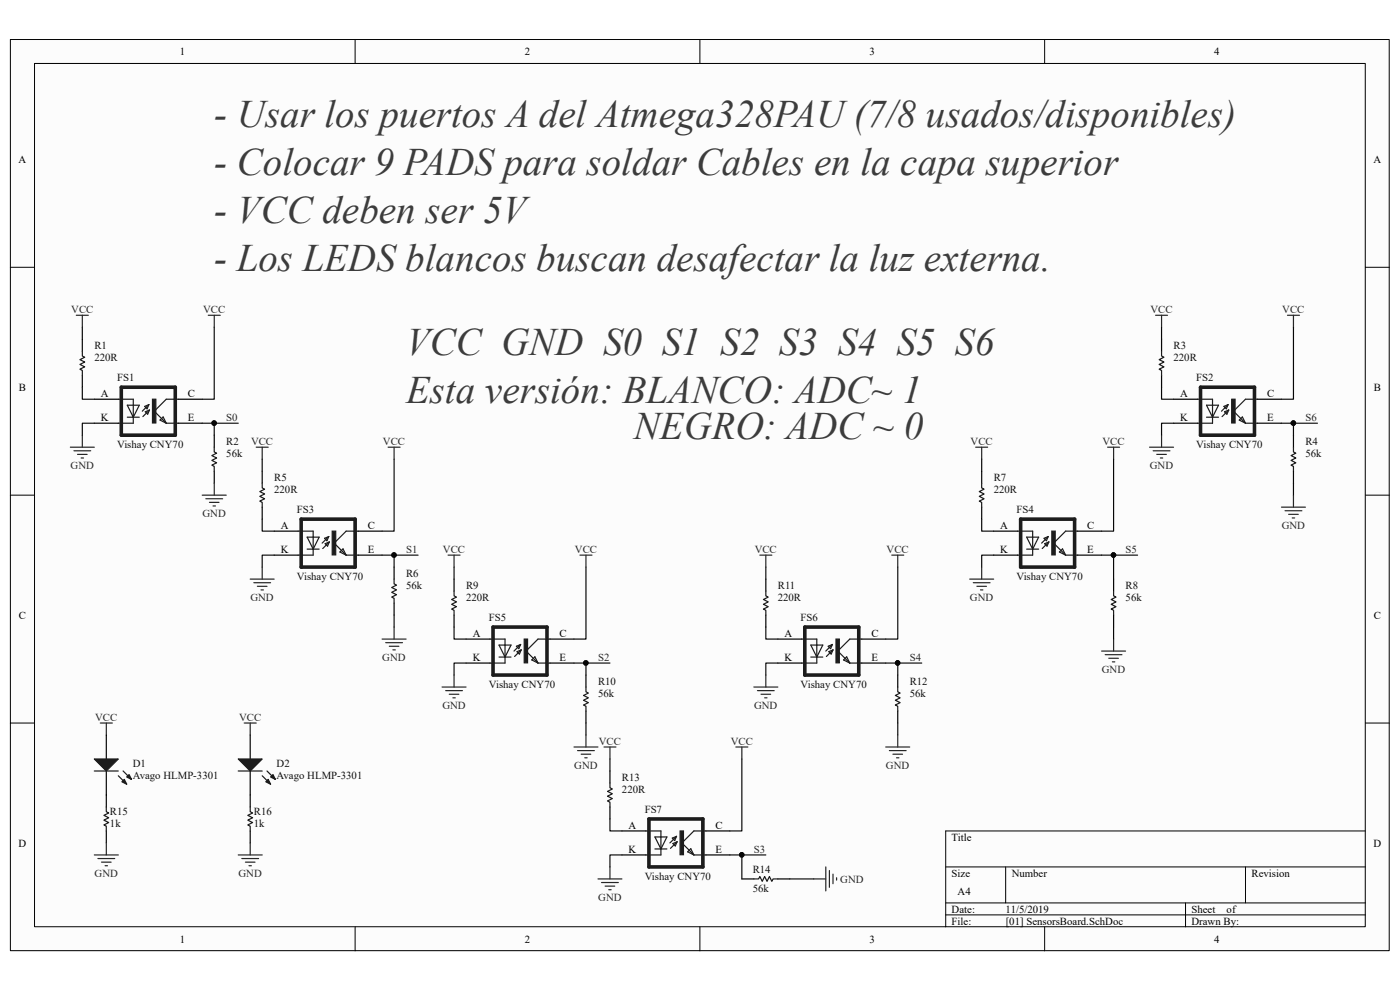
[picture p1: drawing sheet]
<svg xmlns="http://www.w3.org/2000/svg" width="297mm" height="210mm" viewBox="0 0 297 210" stroke-linecap="round" stroke-linejoin="round" font-family="sans-serif">
<path d="M2.2 8.4h292.5v193.3h-292.5z" fill="#fcfcfc"/>
<path d="M2.2 8.4h292.5v193.3h-292.5z" fill="none" stroke="#000" stroke-width=".21"/>
<path d="M7.4 13.5h282.2v183.1h-282.2z" fill="#fcfcfc"/>
<g fill="none" stroke="#000" stroke-width=".21">
<path d="M7.3 13.5h282.3v183.1h-282.3zM75.3 8.4v5.1M148.5 8.4v5.1M221.6 8.4v5.1M2.2 56.7h5.1M289.7 56.7h5.1M2.2 105h5.1M289.7 105h5.1M2.2 153.4h5.1M289.7 153.4h5.1M289.7 176.3h-89.1v20.3M75.3 196.6v5.1"/>
<path d="M148.5 196.6v5.1M200.6 183.9h89.1M200.6 191.5h89.1M200.6 194.1h89.1M213.4 183.9v7.6M221.6 196.6v5.1M251.5 191.5v5.1M264.2 183.9v7.6"/>
</g>
<g fill="none" stroke="#1c1c1c" stroke-width=".25">
<path d="M17.5 74.5v1l.5 .3-1 .5 1 .5-1 .5 1 .5-1 .5 .5 .3v1M246.4 74.5v1l.5 .3-1 .5 1 .5-1 .5 1 .5-1 .5 .5 .3v1M25.1 84.7h3.2v5.1h-3.2M27 86h2.5l-1.2 2.5zM27 88.5h2.5M30.7 86.2l.9-.4-.4 .9zM30.8 87.4l.9-.4-.4 .9zM31.6 85.8l-1.4 1.4M31.7 87l-1.4 1.4M34.6 88.5l.7 1.3-1.3-.7zM35.3 89.8h2.5M37.8 84.7h-2.5l-2.6 2.5 2.6 2.6"/>
<path d="M45.5 94.9v1l.5 .2-1.1 .5 1.1 .6-1.1 .5 1.1 .5-1.1 .5 .6 .2v1.1M254.1 84.7h3.1v5.1h-3.1M256 88.5h2.5M256 86h2.5l-1.3 2.5zM259.7 86.2l.8-.4-.3 .9zM259.8 87.4l.9-.4-.4 .9zM260.5 85.8l-1.4 1.4M260.7 87l-1.4 1.4M262.9 89.1l.7-.6 .6 1.3zM264.2 89.8h2.6M266.8 84.7h-2.6l-2.5 2.5 2.5 2.6M274.4 94.9v1l.5 .2-1 .5 1 .6-1 .5 1 .5-1 .5 .5 .2v1.1"/>
<path d="M55.6 102.5v1l.5 .3-1 .5 1 .5-1 .5 1 .5-1 .5 .5 .3v1M63.3 112.7h3.1v5.1h-3.1M65.2 113.9h2.5l-1.3 2.6zM65.2 116.5h2.5M68.9 114.2l.8-.4-.3 .9zM69 115.3l.9-.3-.4 .9zM69.7 113.8l-1.4 1.4M69.9 115l-1.4 1.4M72.1 117.1l.7-.7 .6 1.4zM73.4 117.8h2.6M76 112.7h-2.6l-2.5 2.5 2.5 2.6M208.3 102.5v1l.5 .3-1 .5 1 .5-1 .5 1 .5-1 .5 .5 .3v1"/>
<path d="M215.9 112.7h3.2v5.1h-3.2M217.8 116.5h2.5M217.8 113.9h2.5l-1.2 2.6zM221.5 114.2l.9-.4-.4 .9zM221.6 115.3l.9-.3-.4 .9zM222.4 113.8l-1.4 1.4M222.5 115l-1.4 1.4M224.8 117.1l.6-.7 .7 1.4zM226.1 117.8h2.5M228.6 112.7h-2.5l-2.6 2.5 2.6 2.6M83.6 122.9v1l.5 .2-1 .5 1 .5-1 .6 1 .5-1 .5 .5 .2v1M96.3 125.4v1l.5 .3-1 .5 1 .5-1 .5 1 .5-1 .5 .5 .3v1"/>
<path d="M104 135.6h3.1v5.1h-3.1M105.9 136.8h2.5l-1.3 2.6zM105.9 139.4h2.5M109.6 137.1l.8-.4-.3 .9zM109.7 138.2l.9-.3-.4 .9zM110.4 136.7l-1.4 1.4M110.6 137.9l-1.4 1.4M113.5 139.3l.6 1.4-1.3-.7zM116.7 135.6h-2.6l-2.5 2.5 2.5 2.6M162.5 125.4v1l.5 .3-1 .5 1 .5-1 .5 1 .5-1 .5 .5 .3v1M170.1 135.6h3.2v5.1h-3.2M172 139.4h2.6"/>
<path d="M172 136.8h2.6l-1.3 2.6zM175.7 137.1l.9-.4-.4 .9zM175.8 138.2l.9-.3-.4 .9zM176.6 136.7l-1.4 1.4M176.7 137.9l-1.4 1.4M179 140l.6-.7 .7 1.4zM182.8 135.6h-2.5l-2.6 2.5 2.6 2.6M236.2 125.4v1l.6 .3-1.1 .5 1.1 .5-1.1 .5 1.1 .5-1.1 .5 .5 .3v1M114.1 140.7h2.6M124.3 145.7v1.1l.5 .2-1 .5 1 .5-1 .5 1 .6-1 .5 .5 .2v1M180.3 140.7h2.5M190.5 145.7v1.1l.5 .2-1.1 .5 1.1 .5-1.1 .5 1.1 .6-1.1 .5 .6 .2v1"/>
<path d="M20 163.6h5.1M22.6 171.2v1l.5 .3-1.1 .5 1.1 .5-1.1 .5 1.1 .5-1.1 .5 .6 .3v1M25.1 164.6l1.8 1.8M26.1 163.6l1.8 1.7M50.5 163.6h5.1M53.1 171.2v1l.5 .3-1 .5 1 .5-1 .5 1 .5-1 .5 .5 .3v1M55.6 164.6l1.8 1.8M56.6 163.6l1.8 1.7M129.4 166.1v1l.5 .3-1 .5 1 .5-1 .5 1 .5-1 .5 .5 .3v1M137 176.3h3.2v5.1h-3.2M138.9 177.5h2.6l-1.3 2.6zM142.6 177.8l.9-.4-.4 .9z"/>
<path d="M142.8 178.9l.8-.3-.3 .9zM143.5 177.4l-1.4 1.4M143.6 178.6l-1.4 1.4M149.8 176.3h-2.6l-2.5 2.5 2.5 2.6M138.9 180.1h2.6M145.9 180.7l.6-.7 .7 1.4zM147.2 181.4h2.6M159.9 186.5h1l.3-.6 .5 1.1 .5-1.1 .5 1.1 .5-1.1 .5 1.1 .3-.5h1"/>
</g>
<path d="M25.7 82.1h11.5v10.2h-11.5zM254.7 82.1h11.4v10.2h-11.4zM63.9 110.1h11.4v10.2h-11.4zM216.5 110.1h11.5v10.2h-11.5zM104.6 133h11.4v10.2h-11.4zM170.7 133h11.5v10.2h-11.5zM137.7 173.7h11.4v10.2h-11.4z" fill="none" stroke="#1c1c1c" stroke-width=".76"/>
<g fill="#1c1c1c" stroke="#1c1c1c" stroke-width=".25">
<path d="M20 161h5.1l-2.5 2.6z"/>
<path d="M25.9 165.8l.5-.5 .5 1.1z"/>
<path d="M27.4 164.3l.5 1-1-.5z"/>
<path d="M50.5 161h5.1l-2.5 2.6z"/>
<path d="M56.4 165.8l.5-.5 .5 1.1z"/>
<path d="M57.9 164.3l.5 1-1-.5z"/>
<path d="M32.3 84.7h.8v5h-.8z" fill-rule="evenodd"/>
<path d="M70.5 112.7h.7v5h-.7z" fill-rule="evenodd"/>
<path d="M111.2 135.6h.7v5h-.7z" fill-rule="evenodd"/>
<path d="M223.1 112.7h.8v5h-.8z" fill-rule="evenodd"/>
<path d="M261.3 84.7h.7v5h-.7z" fill-rule="evenodd"/>
<path d="M177.4 135.6h.7v5h-.7z" fill-rule="evenodd"/>
<path d="M144.3 176.3h.7v5h-.7z" fill-rule="evenodd"/>
</g>
<g fill="none" stroke="#000" stroke-width=".25">
<path d="M17.5 72v2.5M17.5 79.6v2.5M246.4 72v2.5M246.4 79.6v2.5M20 84.7h5.1M20 89.8h5.1M37.8 84.7h5.1M37.8 89.8h5.1M45.5 92.3v2.6M45.5 100v2.5M55.6 100v2.5M208.3 100v2.5"/>
<path d="M249 84.7h5.1M249 89.8h5.1M266.8 84.7h5.1M266.8 89.8h5.1M274.4 92.3v2.6M274.4 100v2.5M55.6 107.6v2.5M58.2 112.7h5.1M58.2 117.8h5.1M76 112.7h5.1M76 117.8h5.1M208.3 107.6v2.5"/>
<path d="M210.8 112.7h5.1M210.8 117.8h5.1M228.6 112.7h5.1M228.6 117.8h5.1M83.6 120.3v2.6M83.6 127.9v2.6M96.3 122.9v2.5M96.3 130.5v2.5M98.9 135.6h5.1M116.7 135.6h5.1M162.5 122.9v2.5M162.5 130.5v2.5"/>
<path d="M165 135.6h5.1M182.8 135.6h5.1M236.2 122.9v2.5M236.2 130.5v2.5M22.6 155.9v5.1M53.1 155.9v5.1M98.9 140.7h5.1M116.7 140.7h5.1M124.3 143.2v2.5M124.3 150.8v2.6M165 140.7h5.1M182.8 140.7h5.1"/>
<path d="M190.5 143.2v2.5M190.5 150.8v2.6M22.6 163.6v7.6M22.6 176.3v2.5M53.1 163.6v7.6M53.1 176.3v2.5M129.4 163.6v2.5M129.4 171.2v2.5M131.9 176.3h5.1M149.8 176.3h5M131.9 181.4h5.1M149.8 181.4h5"/>
<path d="M157.4 186.5h2.5M165 186.5h2.6"/>
</g>
<g fill="none" stroke="#262626" stroke-width=".25">
<path d="M16.2 66.9h2.5M17.5 66.9v2.5M44.2 66.9h2.5M45.5 66.9v2.5M245.2 66.9h2.5M246.4 66.9v2.5M273.1 66.9h2.6M274.4 66.9v2.5M14.9 94.9h5.1M15.7 95.6h3.5M16.4 96.4h2.1M17.2 97.2h.5"/>
<path d="M17.5 92.3v2.6M54.4 94.9h2.5M55.6 94.9v2.5M82.3 94.9h2.6M83.6 94.9v2.5M207 94.9h2.5M208.3 94.9v2.5M235 94.9h2.5M236.2 94.9v2.5M243.9 94.9h5.1M244.6 95.6h3.6M245.4 96.4h2"/>
<path d="M246.2 97.2h.5M246.4 92.3v2.6M42.9 105h5.1M43.7 105.8h3.5M44.4 106.6h2.1M45.2 107.3h.5M45.5 102.5v2.5M95.1 117.8h2.5M96.3 117.8v2.5M123 117.8h2.6M124.3 117.8v2.5M161.2 117.8h2.5"/>
<path d="M162.5 117.8v2.5M189.2 117.8h2.5M190.5 117.8v2.5M271.9 107.6h5.1M272.6 108.3h3.6M273.4 109.1h2M274.2 109.9h.5M274.4 105v2.6M53.1 122.9h5.1M53.8 123.6h3.6M54.6 124.4h2M55.4 125.1h.5"/>
<path d="M55.6 120.3v2.6M81.1 135.6h5.1M81.8 136.3h3.6M82.6 137.1h2M83.4 137.9h.5M83.6 133v2.6M205.7 122.9h5.1M206.5 123.6h3.5M207.2 124.4h2.1M208 125.1h.5M208.3 120.3v2.6M233.7 138.1h5.1"/>
<path d="M234.5 138.9h3.5M235.2 139.6h2.1M236.2 135.6v2.5M21.3 153.4h2.5M22.6 153.4v2.5M51.8 153.4h2.6M53.1 153.4v2.5M93.8 145.7h5.1M94.5 146.5h3.6M95.3 147.3h2M96.1 148h.5M96.3 143.2v2.5"/>
<path d="M121.8 158.5h5.1M122.5 159.2h3.6M123.3 160h2M124.3 155.9v2.6M128.1 158.5h2.6M129.4 158.5v2.5M156.1 158.5h2.6M157.4 158.5v2.5M159.9 145.7h5.1M160.7 146.5h3.6M161.5 147.3h2M162.2 148h.5"/>
<path d="M162.5 143.2v2.5M187.9 158.5h5.1M188.7 159.2h3.5M189.4 160h2.1M190.5 155.9v2.6M236 140.4h.5M22.6 178.8v2.6M53.1 178.8v2.6M124.1 160.8h.5M190.2 160.8h.5M20 181.4h5.1M20.8 182.1h3.5"/>
<path d="M21.5 182.9h2.1M22.3 183.7h.5M50.5 181.4h5.1M51.3 182.1h3.6M52.1 182.9h2M52.8 183.7h.5M126.9 186.5h5M127.6 187.2h3.6M128.4 188h2M129.1 188.7h.6M129.4 183.9v2.6M172.6 186.5h2.6"/>
<path d="M175.2 183.9v5.1M176 184.7v3.5M176.7 185.4v2.1M177.5 186.2v.5"/>
</g>
<g fill="none" stroke="#0e0e0e" stroke-width=".25">
<path d="M17.5 69.4v2.6M45.5 69.4v15.3h-2.6M246.4 69.4v2.6M274.4 69.4v15.3h-2.5M17.5 82.1v2.6h2.5M20 89.8h-2.5v2.5M42.9 89.8h2.6v2.5M45.5 89.8h5M55.6 97.4v2.6M83.6 97.4v15.3h-2.5M208.3 97.4v2.6M236.2 97.4v15.3h-2.5"/>
<path d="M246.4 82.1v2.6h2.6M249 89.8h-2.6v2.5M271.9 89.8h2.5v2.5M274.4 89.8h5.1M55.6 110.1v2.6h2.6M58.2 117.8h-2.6v2.5M81.1 117.8h2.5v2.5M83.6 117.8h5.1M208.3 110.1v2.6h2.5M210.8 117.8h-2.5v2.5M233.7 117.8h2.5v5.1M236.2 117.8h5.1"/>
<path d="M274.4 102.5v2.5M83.6 130.5v2.5M96.3 133v2.6h2.6M96.3 120.3v2.6M124.3 120.3v15.3h-2.5M162.5 133v2.6h2.5M162.5 120.3v2.6M190.5 120.3v15.3h-2.6M236.2 133v2.6M98.9 140.7h-2.6v2.5M121.8 140.7h2.5v2.5M124.3 153.4v2.5"/>
<path d="M124.3 140.7h5.1M165 140.7h-2.5v2.5M187.9 140.7h2.6v2.5M190.5 140.7h5M190.5 153.4v2.5M129.4 173.7v2.6h2.5M129.4 161v2.6M157.4 161v15.3h-2.6M131.9 181.4h-2.5v2.5M154.8 181.4h2.6v5.1M157.4 181.4h5.1M167.6 186.5h5"/>
</g>
<g fill="#0e0e0e" stroke="#0e0e0e" stroke-width=".21">
<circle cx="157.4" cy="181.3" r=".48"/>
<circle cx="45.4" cy="89.8" r=".48"/>
<circle cx="83.6" cy="117.7" r=".48"/>
<circle cx="124.3" cy="140.6" r=".48"/>
<circle cx="190.4" cy="140.6" r=".48"/>
<circle cx="236.2" cy="117.7" r=".48"/>
<circle cx="274.4" cy="89.8" r=".48"/>
</g>
<g font-size="8.3" fill="#3c3c3c">
<text x="45.5" y="26.9">- Usar los puertos A del Atmega328PAU (7/8 usados/disponibles)</text>
<text x="45.5" y="37.1">- Colocar 9 PADS para soldar Cables en la capa superior</text>
<text x="45.5" y="47.3">- VCC deben ser 5V</text>
<text x="45.5" y="57.4">- Los LEDS blancos buscan desafectar la luz externa.</text>
<text x="86.1" y="75.3">VCC GND S0 S1 S2 S3 S4 S5 S6</text>
<text x="86.1" y="85.4">Esta versión: BLANCO: ADC~ 1</text>
<text x="134.5" y="93.1">NEGRO: ADC ~ 0</text>
</g>
<g font-size="2.3">
<text x="38.2" y="11.7">1</text>
<text x="111.3" y="11.7">2</text>
<text x="184.5" y="11.7">3</text>
<text x="257.6" y="11.7">4</text>
<text x="3.9" y="34.6">A</text>
<text x="291.4" y="34.6">A</text>
<text x="4" y="82.9">B</text>
<text x="291.5" y="82.9">B</text>
<text x="21.4" y="84.2">A</text>
<text x="21.4" y="89.3">K</text>
<text x="39.8" y="84.2">C</text>
<text x="39.8" y="89.3">E</text>
<text x="250.4" y="84.2">A</text>
<text x="250.4" y="89.3">K</text>
<text x="268.8" y="84.2">C</text>
<text x="268.8" y="89.3">E</text>
<text x="59.6" y="112.2">A</text>
<text x="78" y="112.2">C</text>
<text x="212.2" y="112.2">A</text>
<text x="230.6" y="112.2">C</text>
<text x="59.6" y="117.3">K</text>
<text x="78" y="117.3">E</text>
<text x="212.2" y="117.3">K</text>
<text x="230.6" y="117.3">E</text>
<text x="4" y="131.3">C</text>
<text x="291.5" y="131.3">C</text>
<text x="100.3" y="135.1">A</text>
<text x="118.7" y="135.1">C</text>
<text x="166.4" y="135.1">A</text>
<text x="184.9" y="135.1">C</text>
<text x="100.3" y="140.2">K</text>
<text x="118.7" y="140.2">E</text>
<text x="166.4" y="140.2">K</text>
<text x="184.9" y="140.2">E</text>
<text x="3.9" y="179.6">D</text>
<text x="133.3" y="175.8">A</text>
<text x="151.8" y="175.8">C</text>
<text x="201.9" y="178.3">Title</text>
<text x="291.4" y="179.6">D</text>
<text x="133.3" y="180.8">K</text>
<text x="151.8" y="180.8">E</text>
<text x="201.9" y="186">Size</text>
<text x="214.6" y="186">Number</text>
<text x="265.5" y="186">Revision</text>
<text x="203.2" y="189.8">A4</text>
<text x="201.9" y="193.6">Date:</text>
<text x="201.9" y="196.1">File:</text>
<text x="213.3" y="193.6">11/5/2019</text>
<text x="213.4" y="196.1">[01] SensorsBoard.SchDoc</text>
<text x="252.8" y="193.6">Sheet</text>
<text x="252.8" y="196.1">Drawn By:</text>
<text x="260.2" y="193.6">of</text>
<text x="38.2" y="199.9">1</text>
<text x="111.3" y="199.9">2</text>
<text x="184.5" y="199.9">3</text>
<text x="257.6" y="199.9">4</text>
</g>
<g font-size="2.3" fill="#262626">
<text x="15.1" y="66.4">VCC</text>
<text x="43.1" y="66.4">VCC</text>
<text x="244.1" y="66.4">VCC</text>
<text x="272" y="66.4">VCC</text>
<text x="48" y="89.3">S0</text>
<text x="276.9" y="89.3">S6</text>
<text x="53.3" y="94.4">VCC</text>
<text x="81.2" y="94.4">VCC</text>
<text x="205.9" y="94.4">VCC</text>
<text x="233.9" y="94.4">VCC</text>
<text x="15" y="99.4">GND</text>
<text x="243.9" y="99.4">GND</text>
<text x="43" y="109.6">GND</text>
<text x="271.9" y="112.2">GND</text>
<text x="86.1" y="117.3">S1</text>
<text x="94" y="117.3">VCC</text>
<text x="122" y="117.3">VCC</text>
<text x="160.1" y="117.3">VCC</text>
<text x="188.1" y="117.3">VCC</text>
<text x="238.8" y="117.3">S5</text>
<text x="53.1" y="127.4">GND</text>
<text x="205.8" y="127.4">GND</text>
<text x="81.1" y="140.2">GND</text>
<text x="126.9" y="140.2">S2</text>
<text x="193" y="140.2">S4</text>
<text x="233.8" y="142.7">GND</text>
<text x="20.2" y="152.9">VCC</text>
<text x="50.7" y="152.9">VCC</text>
<text x="93.9" y="150.3">GND</text>
<text x="160" y="150.3">GND</text>
<text x="127" y="158">VCC</text>
<text x="155" y="158">VCC</text>
<text x="121.8" y="163.1">GND</text>
<text x="188" y="163.1">GND</text>
<text x="20.1" y="186">GND</text>
<text x="50.6" y="186">GND</text>
<text x="159.9" y="180.8">S3</text>
<text x="126.9" y="191.1">GND</text>
<text x="178.3" y="187.2">GND</text>
</g>
<g font-size="2.3" fill="#0e0e0e">
<text x="20" y="76.6">220R</text>
<text x="20" y="74">R1</text>
<text x="249" y="76.6">220R</text>
<text x="249" y="74">R3</text>
<text x="24.8" y="80.9">FS1</text>
<text x="253.8" y="80.9">FS2</text>
<text x="24.8" y="95.1">Vishay CNY70</text>
<text x="48" y="94.4">R2</text>
<text x="253.8" y="95.1">Vishay CNY70</text>
<text x="276.9" y="94.4">R4</text>
<text x="48" y="96.9">56k</text>
<text x="58.2" y="102">R5</text>
<text x="210.8" y="102">R7</text>
<text x="276.9" y="96.9">56k</text>
<text x="58.2" y="104.6">220R</text>
<text x="210.8" y="104.6">220R</text>
<text x="63" y="108.9">FS3</text>
<text x="215.6" y="108.9">FS4</text>
<text x="63" y="123.1">Vishay CNY70</text>
<text x="86.1" y="124.9">56k</text>
<text x="86.1" y="122.3">R6</text>
<text x="98.9" y="124.9">R9</text>
<text x="165" y="124.9">R11</text>
<text x="215.6" y="123.1">Vishay CNY70</text>
<text x="238.8" y="124.9">R8</text>
<text x="98.9" y="127.4">220R</text>
<text x="103.7" y="131.8">FS5</text>
<text x="165" y="127.4">220R</text>
<text x="169.8" y="131.8">FS6</text>
<text x="238.8" y="127.4">56k</text>
<text x="103.7" y="146">Vishay CNY70</text>
<text x="126.9" y="147.8">56k</text>
<text x="126.9" y="145.2">R10</text>
<text x="169.8" y="146">Vishay CNY70</text>
<text x="193" y="147.8">56k</text>
<text x="193" y="145.2">R12</text>
<text x="28.2" y="162.8">D1</text>
<text x="28.2" y="165.4">Avago HLMP-3301</text>
<text x="58.7" y="162.8">D2</text>
<text x="58.7" y="165.4">Avago HLMP-3301</text>
<text x="132" y="165.6">R13</text>
<text x="23.3" y="173">R15</text>
<text x="53.8" y="173">R16</text>
<text x="132" y="168.1">220R</text>
<text x="136.8" y="172.5">FS7</text>
<text x="23.3" y="175.5">1k</text>
<text x="53.8" y="175.5">1k</text>
<text x="159.7" y="185.2">R14</text>
<text x="136.8" y="186.7">Vishay CNY70</text>
<text x="159.7" y="189.3">56k</text>
</g>
</svg>
